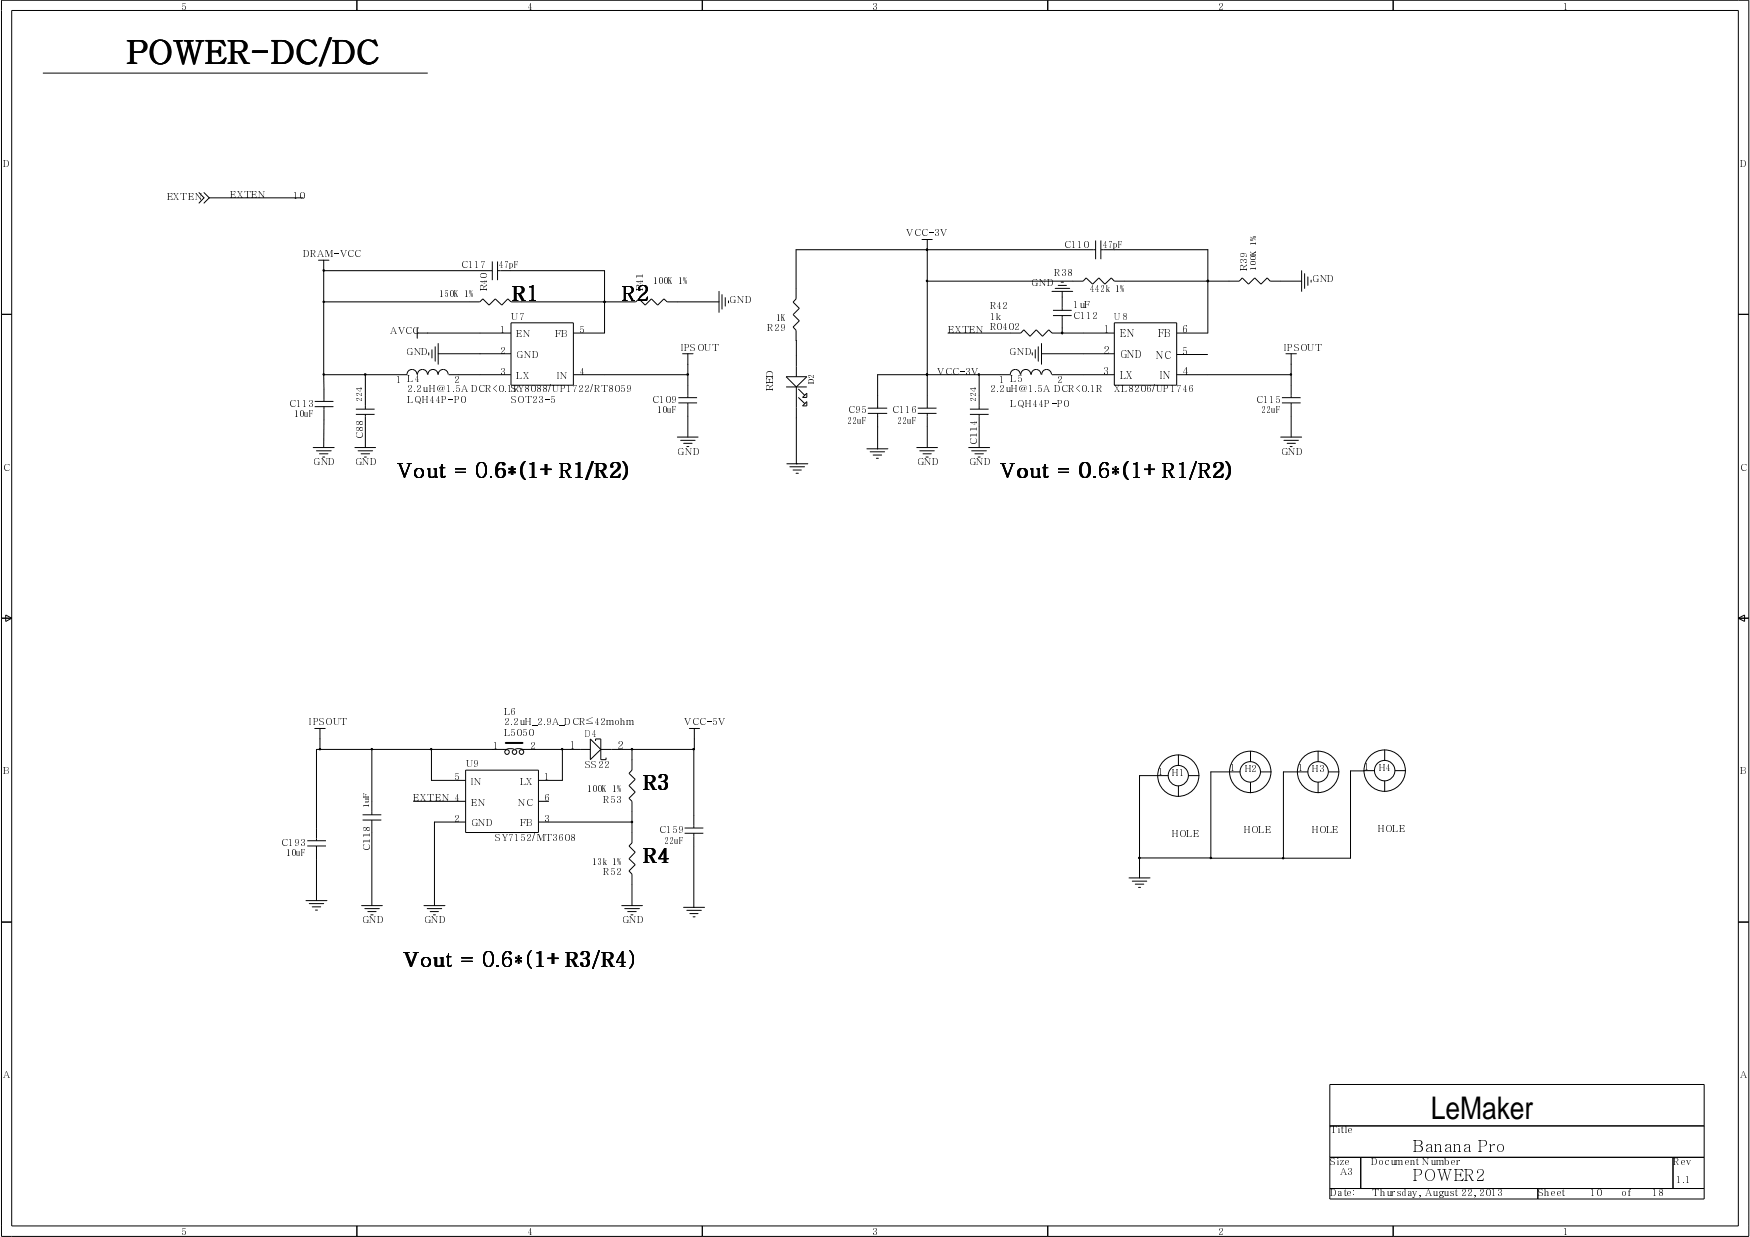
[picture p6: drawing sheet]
<svg xmlns="http://www.w3.org/2000/svg" width="297mm" height="210mm" viewBox="0 0 297 210" stroke-linecap="round" stroke-linejoin="round" font-family="sans-serif">
<g fill="none" stroke="#000" stroke-width=".17">
<path d="M.3 0h296.5v209.8h-296.5zM2 1.8h293.1v206.2h-293.1zM7.3 12.4h65.3M60.6 0v1.8M119.2 0v1.8M177.8 0v1.8M236.5 0v1.8M33.8 32.7l.8 .9-.8 .9M34.6 32.7l.9 .9M35.5 33.6l-.9 .9M35.5 33.6h15.9M.3 53.3h1.7"/>
<path d="M54.1 44.2h1.7M54.9 51.1h.1v.2h-.1zM54.9 45.8h.1v.2h-.1zM54.9 45.9h.1M54.9 51.2h26.5l.6-.5 1 1.1 1.1-1.1 1.1 1.1 1-1.1 .5 .5h21.2l.6-.5 1 1.1 1.1-1.1 1 1.1 1.1-1.1 .5 .5h8.8M54.9 45.9h28.7M54.9 44.2v19.4M70.8 56.5h15.9M70.8 55.7v1.7M72.8 59.9v.3M73.3 59.4v1.3M73.9 58.8v2.5"/>
<path d="M74.4 58.3v3.5M83.6 44.4v3.1M84.5 45.9h18.1v10.6h-5.3M84.5 44.4v3.1M86.7 54.8h10.6v10.6h-10.6zM102.5 51.1h.2v.2h-.2zM102.6 51.2h.1M122 49.4v3.6M122.6 50v2.5M123.1 50.5v1.4M123.7 51.1v.3M156.5 40.6h1.7"/>
<path d="M157.3 42.3h.1v.2h-.1zM157.3 47.6h.1v.1h-.1zM157.4 42.4h.1M157.4 47.7h26.5l.5-.5 1.1 1 1-1 1 1 1.1-1 .5 .5h21.3l.5-.5 1 1 1.1-1 1 1 1.1-1 .5 .5h5.3M157.4 40.6v28.7M160.9 56.5h12.4l.5-.5 1 1.1 1.1-1.1 1 1.1 1.1-1.1 .6 .5h10.5M175.2 59.9v.3M175.7 59.4v1.3M176.2 58.8v2.5M176.8 58.3v3.5M178.6 49.4h3.5M178.7 52.7h3.2"/>
<path d="M178.7 53.6h3.2M179.1 48.9h2.5M179.6 48.4h1.4M180.1 47.9h.4M180.2 56.4l.2 .1-.1 .1zM180.3 56.5h.1M180.3 49.4v3.3M180.3 53.6v2.9M186 42.4h-50.9v8.3l-.5 .6 1.1 1-1.1 1.1 1.1 1-1.1 1.1 .5 .5 .1 7.9M186 40.8v3.2M186.9 42.4h18.1v14.1h-5.3M186.9 40.8v3.2"/>
<path d="M189.1 54.8h10.6v10.6h-10.6zM204.9 47.6h.2v.1h-.2zM205 47.7h.1M220.9 45.9v3.5M221.4 46.4v2.5M222 47v1.4M222.5 47.5v.4M295.1 53.3h1.7M53.2 75.9h3.5M53.4 69h3.2M53.4 68.1h3.2M53.7 76.5h2.5"/>
<path d="M54.2 77h1.5M54.8 77.6h.3M54.9 63.4h.1v.2h-.1zM54.9 63.6l.1 4.5M55 69l-.1 6.9M60.2 75.9h3.6M60.4 69.4h3.2M60.4 70.3h3.2M60.8 76.5h2.4M61.3 77h1.4M61.8 77.6h.4M61.9 63.4l.2 .1-.1 .2z"/>
<path d="M62 63.6v5.8M62 70.3v5.6M70.8 63.5a.85 .85 0 0 0-.9-.8 .85 .85 0 0 0-.8 .9h-14.2M72.6 63.5a.85 .85 0 0 0-.9-.8 .85 .85 0 0 0-.8 .9M74.3 63.5a.85 .85 0 0 0-.8-.8 .85 .85 0 0 0-.9 .9M74.4 60h12.3M76.1 63.5a.85 .85 0 0 0-.9-.8 .85 .85 0 0 0-.8 .9M76.2 63.6h10.5M97.3 63.6h19.5M115 74.2h3.5M115.1 68.4h3.2M115.1 67.5h3.2"/>
<path d="M115.5 74.7h2.5M115.9 60h1.7M116 75.2h1.5M116.6 75.8h.3M116.6 63.4l.3 .1-.2 .2zM116.8 60v7.5M116.8 68.4v5.8M133.4 63.9h3.5l-1.7 1.8zM133.4 65.7h3.5M133.6 78.7h3.5M134.1 79.2h2.5M134.6 79.8h1.4"/>
<path d="M135.2 65.7v13M135.5 66l1.1 1.1M135.5 67.4l1.1 1.1M136.2 67.4l.7-.7v.7zM136.9 68.2v.7h-.7zM147.1 76.2h3.6M147.4 70.1h3.1M147.4 69.3h3.1M147.7 76.7h2.5M148.2 77.2h1.4M148.8 77.8h.3M149 70.1v6.1"/>
<path d="M155.6 75.9h3.5M155.8 70.1h3.2M155.8 69.3h3.2M156.1 76.5h2.5M156.7 77h1.4M157.2 77.6h.4M157.3 63.4h.1v.2h-.1zM157.4 63.6h.1M157.4 70.1v5.8M164.4 75.9h3.6M164.6 69.4h3.2M164.6 70.3h3.2"/>
<path d="M164.9 76.5h2.5M165.5 77h1.4M166 77.6h.4M166.1 63.4h.1v.2h-.1zM166.2 63.6v5.8M166.2 70.3v5.6M173.2 63.5a.85 .85 0 0 0-.9-.8 .85 .85 0 0 0-.8 .9h-22.5v5.7M175 63.5a.85 .85 0 0 0-.9-.8 .85 .85 0 0 0-.8 .9M176.7 63.5a.83 .83 0 0 0-.9-.8 .83 .83 0 0 0-.8 .9M176.8 60h12.3M178.5 63.5a.83 .83 0 0 0-.9-.8 .83 .83 0 0 0-.8 .9M178.6 63.6h10.5"/>
<path d="M199.7 63.6h19.5M199.7 60.2h5.3M217.4 74.2h3.5M217.6 68.4h3.2M217.6 67.5h3.2M217.9 74.7h2.5M218.3 60h1.7M218.5 75.2h1.4M219 75.8h.3M219 63.4h.2v.2h-.2zM219.2 60v7.5M219.2 68.4v5.8"/>
<path d="M135.1 80.3h.4M.3 104.9h1.7M1 104.4l1 .5-1 .6zM295.1 104.9h1.7M295.1 104.9l1-.5v1.1zM53.4 123.6h1.8M54.2 127h.2v.2h-.2zM54.3 123.6v3.6M61.5 138.3h3.2M61.5 139.1h3.2M63 127h.2v.2h-.2zM63.1 127.2v11.1"/>
<path d="M63.1 139.1v14.6M70.2 136h8.8M73.1 127h.2v.2h-.2zM73.2 127.2v5.2h5.8M79 130.7h12.4v10.6h-12.4zM79 139.5h-5.3v14.2M86 127.1h1.2M86 127.2h-32.3v15.5M87.5 127.1h1.1M88.5 127.2h11.7M91.4 136h1.8M91.4 139.5h15.9"/>
<path d="M95.3 127h.2v.2h-.2zM95.5 127.2v5.2h-4.1M100.2 125.4l1.8 1.8-1.8 1.7zM101.1 125.7v-.3h.9v3.5h.9v-.3M107.2 127h.1v.2h-.1zM107.2 139.4h.1v.2h-.1zM107.3 127.2v3.5l-.5 .5 1 1-1 1.1 1 1.1-1 1.1 .5 .5v7l-.5 .6 1 1-1 1.1 1 1-1 1.1 .5 .5v5.4M117 123.6h1.7M117.6 127l.3 .1-.2 .2zM117.8 127.2v13.3M117.9 123.6v3.6h-15.9M198.2 131.6h-4.8v17.4"/>
<path d="M200 128.1v1.8M200 133.4v1.8M201.8 131.6h1.7M212.3 127.5v1.7M212.3 132.8v1.7M214 131h1.8M222 131h-4.2v14.6M223.7 127.5v1.7M223.7 132.8v1.7M225.5 131h1.8M233.3 130.8h-4.1v14.8h-23.7v-14.6h5M235 127.3v1.7"/>
<path d="M235 132.5v1.8M236.8 130.8h1.8M.3 156.5h1.7M51.9 152.8h3.6M52.2 143.6h3.1M52.2 142.7h3.1M52.5 153.3h2.4M53 153.9h1.4M53.5 154.4h.4M53.7 143.6v9.2M61.4 153.7h3.5M61.9 154.2h2.5"/>
<path d="M62.4 154.7h1.4M62.9 155.2h.4M72 153.7h3.5M72.5 154.2h2.5M73 154.7h1.4M73.6 155.2h.3M105.5 153.7h3.5M106 154.2h2.5M106.5 154.7h1.5M107.1 155.2h.3M116 154h3.6M116.2 141.4h3.2"/>
<path d="M116.2 140.5h3.2M116.6 154.5h2.4M117.1 155h1.4M117.6 155.6h.4M117.8 141.4v12.6M191.6 149h3.6M192.2 149.5h2.4M192.7 150h1.4M193.2 150.6h.4M193.3 145.5l.2 .1-.1 .1zM193.4 145.6h12.1M205.4 145.5h.2v.2h-.2z"/>
<path d="M217.7 145.5h.2v.2h-.2zM295.1 156.5h1.7M225.7 184h63.6v19.5h-63.6zM225.7 191.1h63.6M225.7 196.4h63.6M231 196.4v5.3M284 196.4v5.3M60.6 208v1.8M119.2 208v1.8M177.8 208v1.8M225.7 201.7h63.6M236.5 208v1.8"/>
<path d="M261 201.7v1.8"/>
<circle cx="86.1" cy="127.6" r=".39"/>
<circle cx="87.3" cy="127.6" r=".39"/>
<circle cx="88.5" cy="127.6" r=".39"/>
<circle cx="200" cy="131.6" r="3.5"/>
<circle cx="200" cy="131.6" r="1.73"/>
<circle cx="212.2" cy="131" r="1.74"/>
<circle cx="212.2" cy="131" r="3.5"/>
<circle cx="223.7" cy="131" r="1.74"/>
<circle cx="223.7" cy="131" r="3.5"/>
<circle cx="235" cy="130.8" r="1.74"/>
<circle cx="235" cy="130.8" r="3.5"/>
</g>
<path d="M85.8 126.1h2.9" fill="none" stroke="#000" stroke-width=".34"/>
<g fill="#000">
<path d="M54.9 51.1h.1v.2h-.1z" fill-rule="evenodd"/>
<path d="M54.9 45.8h.1v.2h-.1z" fill-rule="evenodd"/>
<path d="M102.5 51.1h.2v.2h-.2z" fill-rule="evenodd"/>
<path d="M102.5 51.1h.2v.2h-.2z" fill-rule="evenodd"/>
<path d="M157.3 42.3h.1v.2h-.1z" fill-rule="evenodd"/>
<path d="M157.3 47.6h.1v.1h-.1z" fill-rule="evenodd"/>
<path d="M157.3 42.3h.1v.2h-.1z" fill-rule="evenodd"/>
<path d="M180.2 56.4l.2 .1-.1 .1z" fill-rule="evenodd"/>
<path d="M204.9 47.6h.2v.1h-.2z" fill-rule="evenodd"/>
<path d="M204.9 47.6h.2v.1h-.2z" fill-rule="evenodd"/>
<path d="M54.9 63.4h.1v.2h-.1z" fill-rule="evenodd"/>
<path d="M61.9 63.4l.2 .1-.1 .2z" fill-rule="evenodd"/>
<path d="M116.6 63.4l.3 .1-.2 .2z" fill-rule="evenodd"/>
<path d="M157.3 63.4h.1v.2h-.1z" fill-rule="evenodd"/>
<path d="M157.3 63.4h.1v.2h-.1z" fill-rule="evenodd"/>
<path d="M166.1 63.4h.1v.2h-.1z" fill-rule="evenodd"/>
<path d="M219 63.4h.2v.2h-.2z" fill-rule="evenodd"/>
<path d="M54.2 127h.2v.2h-.2z" fill-rule="evenodd"/>
<path d="M63 127h.2v.2h-.2z" fill-rule="evenodd"/>
<path d="M73.1 127h.2v.2h-.2z" fill-rule="evenodd"/>
<path d="M95.3 127h.2v.2h-.2z" fill-rule="evenodd"/>
<path d="M107.2 127h.1v.2h-.1z" fill-rule="evenodd"/>
<path d="M107.2 139.4h.1v.2h-.1z" fill-rule="evenodd"/>
<path d="M117.6 127l.3 .1-.2 .2z" fill-rule="evenodd"/>
<path d="M193.3 145.5l.2 .1-.1 .1z" fill-rule="evenodd"/>
<path d="M205.4 145.5h.2v.2h-.2z" fill-rule="evenodd"/>
<path d="M217.7 145.5h.2v.2h-.2z" fill-rule="evenodd"/>
</g>
<text font-size="5.6" x="21.5" y="10.8">POWER-DC/DC</text>
<text font-size="5.3" x="242.9" y="189.8">LeMaker</text>
<g font-size="3.6">
<text x="86.8" y="51.1">R1</text>
<text x="105.5" y="51.1">R2</text>
<text x="67.4" y="81.1">Vout = 0.6*(1+R1/R2)</text>
<text x="169.8" y="81.1">Vout = 0.6*(1+R1/R2)</text>
<text x="109" y="134.1">R3</text>
<text x="109" y="146.5">R4</text>
<text x="68.5" y="164.1">Vout = 0.6*(1+R3/R4)</text>
</g>
<g font-size="2.9">
<text x="239.8" y="195.5">Banana Pro</text>
<text x="239.8" y="200.4">POWER2</text>
</g>
<g font-size="1.7">
<text x="30.8" y="1.7">5</text>
<text x="89.4" y="1.7">4</text>
<text x="148" y="1.7">3</text>
<text x="206.7" y="1.7">2</text>
<text x="265.3" y="1.7">1</text>
<text x=".5" y="28.3">D</text>
<text x="295.3" y="28.3">D</text>
<text x="28.3" y="34">EXTEN</text>
<text x="39.1" y="33.6">EXTEN</text>
<text x="49.7" y="33.7">10</text>
<text x="153.8" y="40.1">VCC-3V</text>
<text x="213.3" y="41.7">1</text>
<text x="213.3" y="40.9">%</text>
<text x="51.4" y="43.6">DRAM-VCC</text>
<text x="78.3" y="45.6">C117</text>
<text x="82.7" y="47.3">0</text>
<text x="84.7" y="45.6">47pF</text>
<text x="109.2" y="47.3">1</text>
<text x="178.9" y="46.8">R38</text>
<text x="180.7" y="42">C110</text>
<text x="187.2" y="42">47pF</text>
<text x="211.6" y="45.9">R1</text>
<text x="211.6" y="44.8">30</text>
<text x="211.6" y="43.8">9K</text>
<text x="213.3" y="44.2">0</text>
<text x="222.7" y="47.9">GND</text>
<text x="74.5" y="50.4">150K 1%</text>
<text x="82.7" y="49.4">R</text>
<text x="82.7" y="48.3">4</text>
<text x="109.2" y="49.4">R</text>
<text x="109.2" y="48.3">4100K 1%</text>
<text x="123.8" y="51.4">GND</text>
<text x="168" y="52.5">R42</text>
<text x="175" y="48.6">GND</text>
<text x="182.1" y="52.3">1uF</text>
<text x="185" y="49.5">442k 1%</text>
<text x="66.2" y="56.7">AVCC</text>
<text x="84.8" y="56.5">1</text>
<text x="86.7" y="54.2">U7</text>
<text x="87.6" y="57.2">EN</text>
<text x="94.1" y="57.2">FB</text>
<text x="98.2" y="56.5">5</text>
<text x="115.5" y="59.5">IPSOUT</text>
<text x="130.2" y="56.2">R29</text>
<text x="131.7" y="54.5">1K</text>
<text x="160.9" y="56.5">EXTEN</text>
<text x="168" y="56">R0402</text>
<text x="168" y="54.2">1k</text>
<text x="182.1" y="54.1">C112</text>
<text x="187.2" y="56.5">1</text>
<text x="190" y="57.2">EN</text>
<text x="196.5" y="57.2">FB</text>
<text x="200.6" y="56.5">6</text>
<text x="217.9" y="59.5">IPSOUT</text>
<text x="67.2" y="65">1 L4</text>
<text x="68.9" y="60.2">GND</text>
<text x="77" y="65">2</text>
<text x="84.8" y="63.6">3</text>
<text x="84.8" y="60">2</text>
<text x="87.6" y="64.3">LX</text>
<text x="87.6" y="60.7">GND</text>
<text x="94.6" y="64.3">IN</text>
<text x="98.2" y="63.6">4</text>
<text x="131.1" y="65.2">E</text>
<text x="131.1" y="64.1">D</text>
<text x="138.4" y="65.2">D</text>
<text x="138.4" y="64.3">2</text>
<text x="159.1" y="63.6">VCC-3V</text>
<text x="169.6" y="65">1 L5</text>
<text x="171.3" y="60.2">GND</text>
<text x="179.4" y="65">2</text>
<text x="187.2" y="60">2</text>
<text x="187.2" y="63.6">3</text>
<text x="190" y="60.7">GND</text>
<text x="190" y="64.3">LX</text>
<text x="196.3" y="60.9">NC</text>
<text x="196.9" y="64.3">IN</text>
<text x="200.6" y="63.6">4</text>
<text x="200.6" y="60.2">5</text>
<text x="49" y="69">C113</text>
<text x="49.8" y="70.8">10uF</text>
<text x="61.6" y="68.2">2</text>
<text x="61.6" y="67.4">2</text>
<text x="61.6" y="66.5">4</text>
<text x="69.1" y="68.4">LQH44P-P0</text>
<text x="69.1" y="66.6">2.2uH@1.5A DCR&lt;0.1R</text>
<text x="86.7" y="68.4">SOT23-5</text>
<text x="86.7" y="66.6">SY8088/UP1722/RT8059</text>
<text x="110.7" y="68.4">C109</text>
<text x="111.6" y="70.1">10uF</text>
<text x="131.1" y="66.4">R</text>
<text x="143.8" y="71.9">22uF</text>
<text x="144" y="70.1">C95</text>
<text x="151.4" y="70.1">C116</text>
<text x="152.2" y="71.9">22uF</text>
<text x="165.8" y="68.2">2</text>
<text x="165.8" y="67.4">2</text>
<text x="165.8" y="66.5">42.2uH@1.5A DCR&lt;0.1R</text>
<text x="171.5" y="69">LQH44P-P0</text>
<text x="189.1" y="66.6">XL8206/UP1746</text>
<text x="213.1" y="68.4">C115</text>
<text x="214" y="70.1">22uF</text>
<text x="61.6" y="74.5">C</text>
<text x="61.6" y="73.4">8</text>
<text x="61.6" y="72.3">8</text>
<text x="115" y="77.2">GND</text>
<text x="165.8" y="75.6">C</text>
<text x="165.8" y="74.4">1</text>
<text x="165.8" y="73.4">1</text>
<text x="165.8" y="72.3">4</text>
<text x="217.4" y="77.2">GND</text>
<text x=".5" y="79.8">C</text>
<text x="53.2" y="79">GND</text>
<text x="60.2" y="79">GND</text>
<text x="155.6" y="79">GND</text>
<text x="164.4" y="79">GND</text>
<text x="295.4" y="79.8">C</text>
<text x="52.5" y="123.1">IPSOUT</text>
<text x="85.5" y="121.3">L6</text>
<text x="85.5" y="124.8">L5050</text>
<text x="85.5" y="123.1">2.2uH_2.9A_DCR≤42mohm</text>
<text x="116.1" y="123.1">VCC-5V</text>
<text x=".5" y="131.4">B</text>
<text x="79" y="130.1">U9</text>
<text x="83.6" y="127.2">1</text>
<text x="89.9" y="127.2">2</text>
<text x="96.6" y="127.2">1</text>
<text x="99.3" y="130.3">SS22</text>
<text x="104.6" y="127.2">2</text>
<text x="196.6" y="131.4">1</text>
<text x="198.8" y="131.6">H1</text>
<text x="208.7" y="130.8">1</text>
<text x="211.1" y="131">H2</text>
<text x="220.3" y="130.8">1</text>
<text x="222.5" y="131">H3</text>
<text x="231.6" y="130.6">1</text>
<text x="233.8" y="130.8">H4</text>
<text x="295.4" y="131.4">B</text>
<text x="62.8" y="137.1">1</text>
<text x="62.8" y="136.3">u</text>
<text x="62.8" y="135.4">F</text>
<text x="70.2" y="136">EXTEN 4</text>
<text x="77.1" y="132.4">5</text>
<text x="79.9" y="136.7">EN</text>
<text x="79.9" y="133.1">IN</text>
<text x="88" y="136.7">NC</text>
<text x="88.2" y="133.1">LX</text>
<text x="92.3" y="136">6</text>
<text x="92.3" y="132.4">1</text>
<text x="99.6" y="134.4">100K 1%</text>
<text x="102.4" y="136.2">R53</text>
<text x="47.7" y="143.6">C193</text>
<text x="62.8" y="143.3">1</text>
<text x="62.8" y="142.2">1</text>
<text x="62.8" y="141.2">8</text>
<text x="77.1" y="139.5">2</text>
<text x="79.9" y="140.2">GND</text>
<text x="84" y="142.7">SY7152/MT3608</text>
<text x="88.2" y="140.2">FB</text>
<text x="92.3" y="139.5">3</text>
<text x="111.8" y="141.4">C159</text>
<text x="112.6" y="143.2">22uF</text>
<text x="198.8" y="142">HOLE</text>
<text x="211" y="141.4">HOLE</text>
<text x="222.5" y="141.4">HOLE</text>
<text x="233.8" y="141.1">HOLE</text>
<text x="48.6" y="145.3">10uF</text>
<text x="62.8" y="144.4">C</text>
<text x="100.5" y="146.8">13k 1%</text>
<text x="102.4" y="148.5">R52</text>
<text x="61.4" y="156.6">GND</text>
<text x="72" y="156.6">GND</text>
<text x="105.5" y="156.6">GND</text>
<text x=".5" y="183">A</text>
<text x="295.3" y="183">A</text>
<text x="225.7" y="197.6">Size</text>
<text x="225.7" y="192.3">Title</text>
<text x="232.7" y="197.6">Document Number</text>
<text x="284" y="197.6">Rev</text>
<text x="225.7" y="202.9">Date:</text>
<text x="227.5" y="199.4">A3</text>
<text x="233" y="202.9">Thursday, August 22, 2013</text>
<text x="261" y="202.9">Sheet</text>
<text x="269.8" y="202.9">10</text>
<text x="275.1" y="202.9">of</text>
<text x="280.5" y="202.9">18</text>
<text x="284.5" y="200.8">1.1</text>
<text x="30.8" y="209.6">5</text>
<text x="89.4" y="209.6">4</text>
<text x="148" y="209.6">3</text>
<text x="206.7" y="209.6">2</text>
<text x="265.3" y="209.6">1</text>
</g>
<g font-size="1.6">
<text x="189.1" y="54.2">U8</text>
<text x="99.3" y="125">D4</text>
</g>
</svg>
